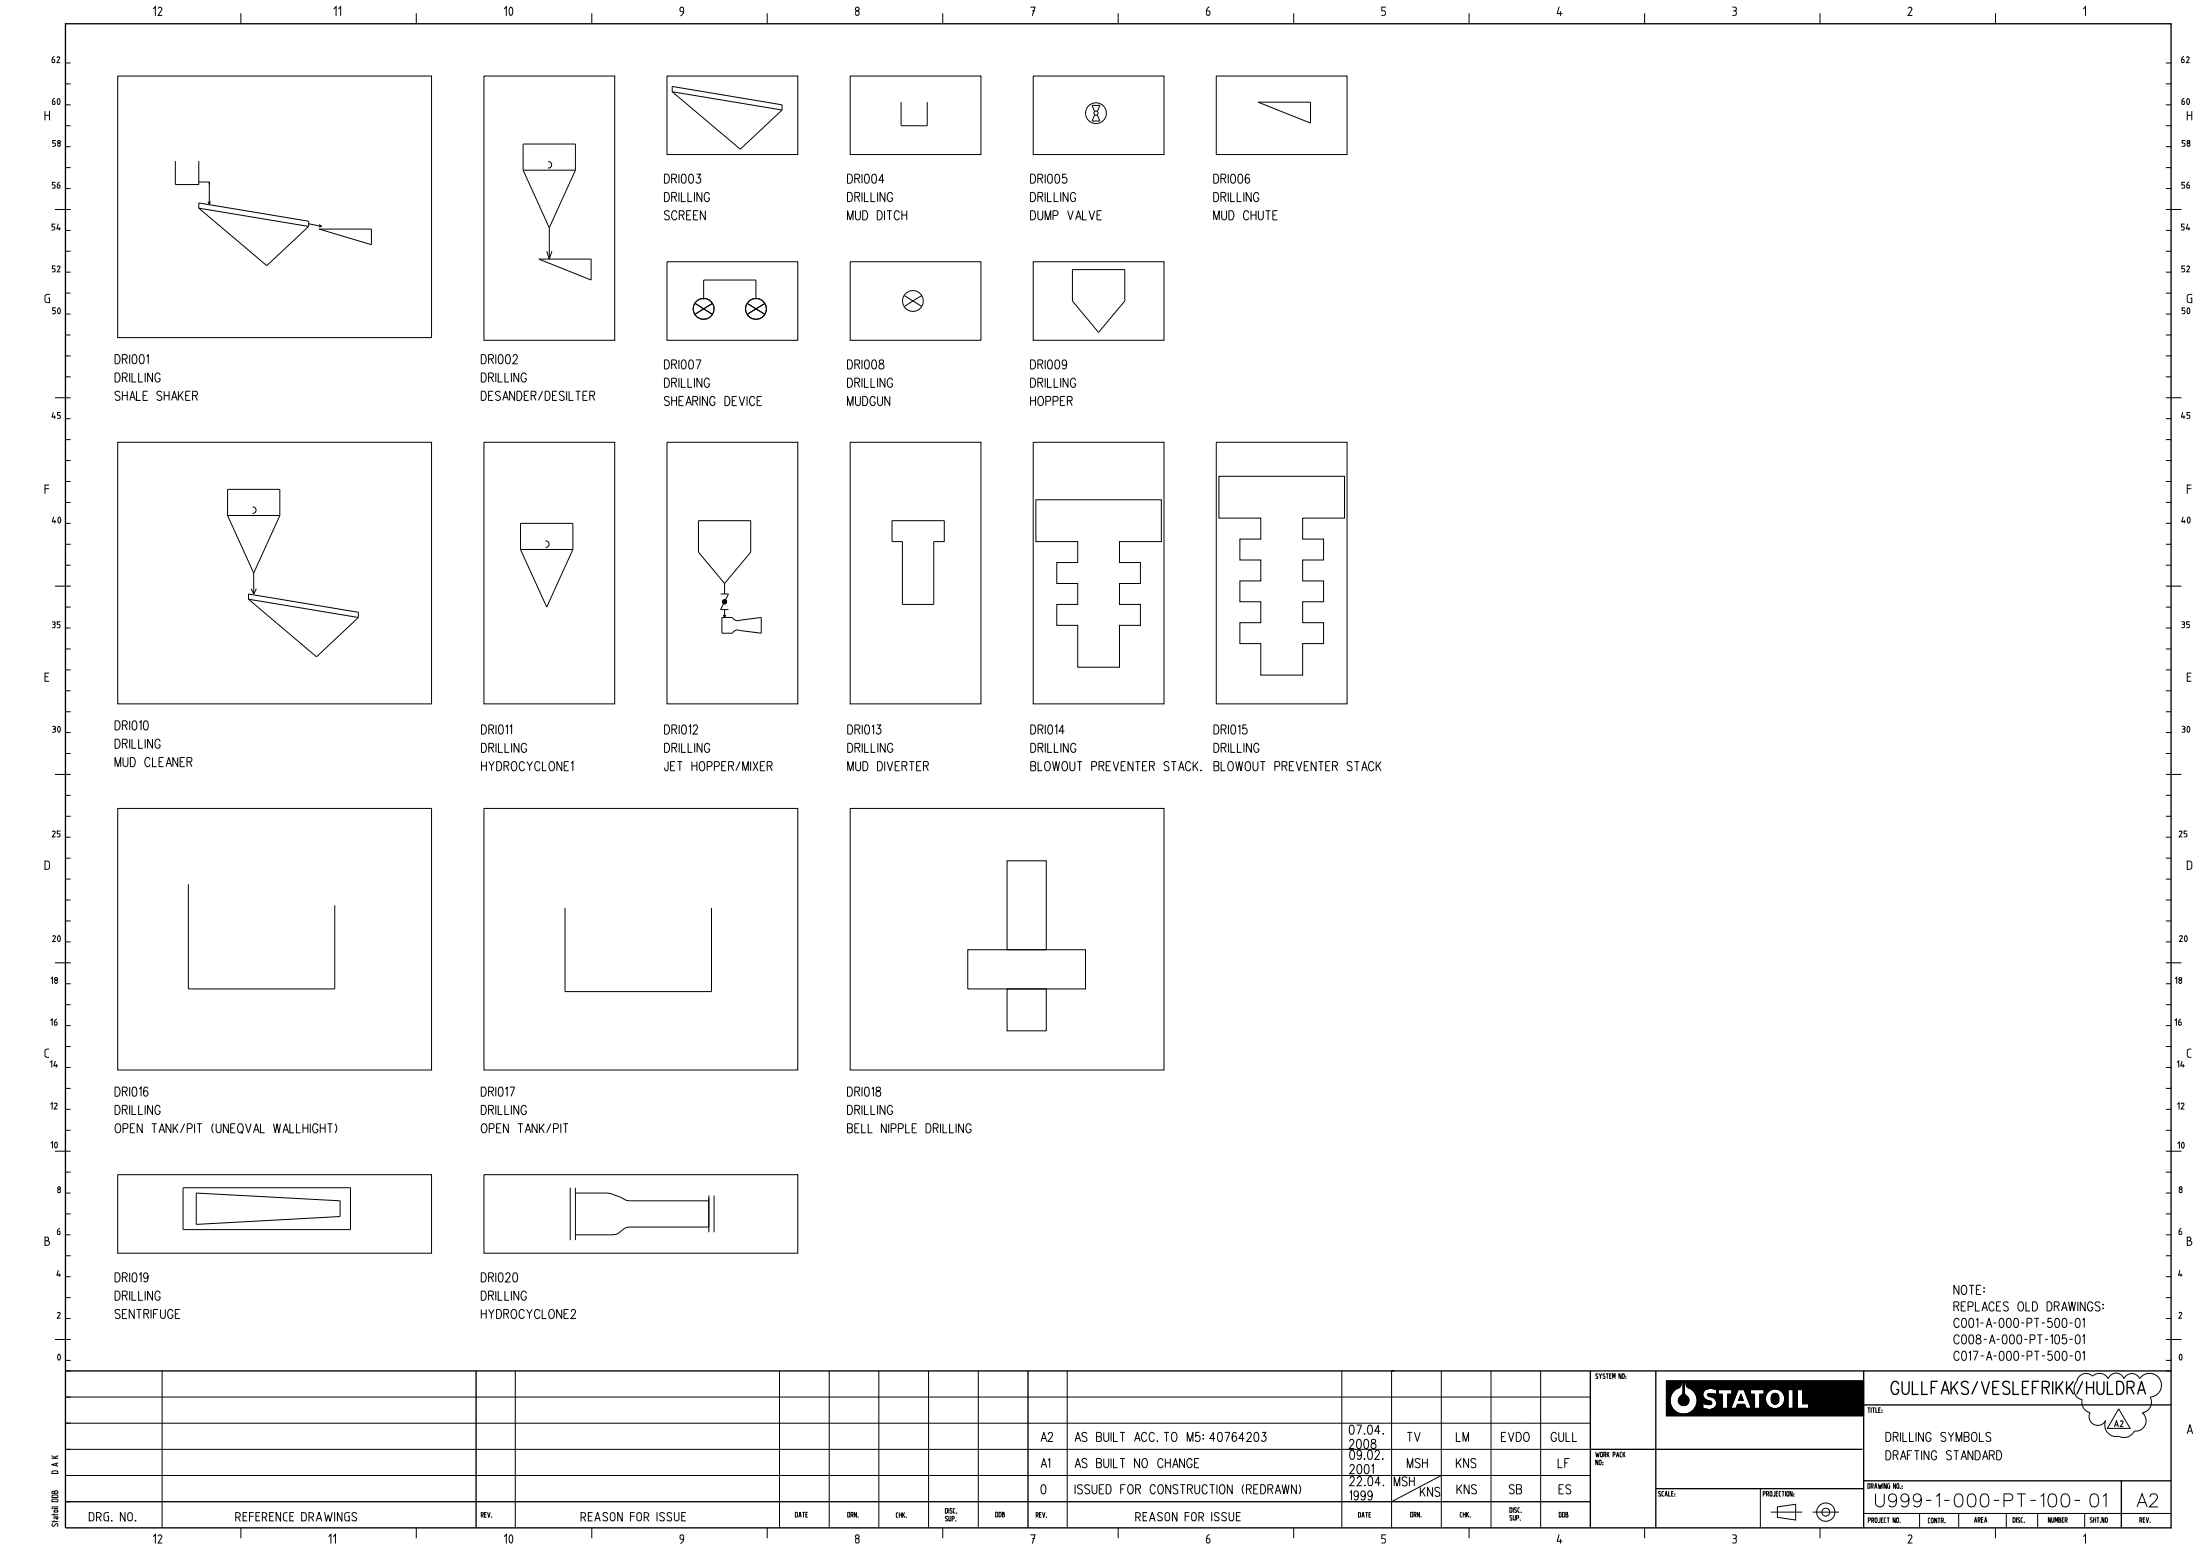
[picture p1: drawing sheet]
<svg xmlns="http://www.w3.org/2000/svg" width="841mm" height="594mm" viewBox="0 0 841 594" stroke-linecap="round" stroke-linejoin="round" font-family="sans-serif">
<g fill="none" stroke="#000" stroke-width=".38">
<path d="M58.5 3.5l.9-.9v3.5M60.5 3.3l.2-.4 .6-.2 .4 .3 .1 .6-1.3 2.3h1.5M92.1 5.1v4M127.6 3.5l.9-.9v3.5M129.4 3.5l.8-.9v3.5M159.1 5.1v4M192.7 3.5l.8-.9v3.5M194.9 2.9a.69 .69 0 0 1 .9 .1 .69 .69 0 0 1 .2 .8v.2a1.23 1.23 0 0 1-.9 1.8l-.5-1.2zM226.2 5.1v4M261.3 4.5l-1.2-.3-.2-.8 .4-.6 .9 .3 .1 1.4-.5 1.1-.7 .5M293.3 5.1v4M327.3 4.3l.7-.1 .4 .4v.8l-.5 .5-.5-.1-.4-.4z"/>
<path d="M360.4 5.1v4M393.9 2.7h1.7l-1 3.4M394.6 4.1h1M427.4 5.1v4M462.4 2.6l-.7 .4-.5 1.1v1.4l.4 .4 .6-.1 .4-.5-.1-.7-.6-.5h-.7M494.5 5.1v4M529.8 2.7h-1.6v1.4l1.1 .1 .3 .5v.7l-.4 .5h-1.1M561.6 5.1v4M596 2.6l-.7 2.6h1.9M596.5 4.3v1.8M628.7 5.1v4M662.2 2.7h1l.5 .4v.7l-.6 .3"/>
<path d="M662.6 4.1h.5M663.1 4.1l.6 .3 .1 1-.5 .5h-1.1M695.7 5.1v4M729.5 3.3l.7-.6 .5 .3 .1 .6-1.4 2.3h1.7M762.8 5.1v4M796.4 3.5l.8-.9v3.5M25 32.1h2M25 24.1h2M45 29.1h120v100h-120zM185 29.1h50v101h-50zM255 29.1h50v30h-50zM257 35.1l26 21.9 16-14.9"/>
<path d="M257 35.1l42 7M257 35.1v-2.1l42 7.1v2M325 29.1h50v30h-50zM344.5 39.1v9h10v-9M395 29.1h50v30h-50zM464.9 29.1h50v30h-50zM480.9 39.1h20.1v8zM828 32.1h1.9M828 24.1h1.9M17.2 42.5v3.5M17.2 44.1h1.7M18.9 42.5v3.5"/>
<path d="M25 56.1h2M25 48.1h2M25 40.1h2M418.5 44l-1.1 2.2h3.1l-1-2.2M419.5 42.6l1-2.3h-3.1l1.1 2.4M828 56.1h1.9M828 48.1h1.9M828 40.1h1.9M836.1 44.1h1.8M836.1 42.5v3.5M837.9 42.5v3.5M25 72.1h2"/>
<path d="M25 64.1h2M67 61.6v8.9h9v-8.9M76 69.6h4v8.4M76 79.6v-2l42 7v2M76 79.6l26 21.9 16-14.9M76 79.6l42 7M79.5 77.1l.5 .9M80 69.6v.9M80.5 77.1l-.5 .9M200 65v-9.9h20v9.9M200 65l10 22.1M200 65h20"/>
<path d="M209.5 61.7a1.27 1.27 0 0 1 1.4 1.3 1.27 1.27 0 0 1-1.4 1.3M220 65l-10 22.1M828 72.1h1.9M828 64.1h1.9M21 80.1h6M25 96h2M25 88.1h2M118 85.5l5 1.1M122 87.6h20v5.9zM122 85.8l1 .8M123 86.6l-1.1 .2M206 99h20v8z"/>
<path d="M209 96l1 3M210 87.1v11.9M211 96l-1 3M828 80.1h5.9M828 96h1.9M828 88.1h1.9M19.1 112.5h-1.2l-.7 .6v1.9l.5 .6 1.2 .1v-1.8h-.5M25 112h2M25 104h2M255 100.1h50v30h-50zM265.7 116l6.7 4.2M269 114.5v-7.5h20v7.5"/>
<path d="M272.4 116l-6.7 4.2M285.7 116l6.7 4.2M292.4 116l-6.7 4.2M325 100.1h50v30h-50zM345.7 113l6.7 4.2M352.4 113l-6.7 4.2M395 100.1h50v30h-50zM410 103.1h20v11.9l-10.1 12.1-9.9-12.1zM828 112h1.9M828 104h1.9M838 112.5h-1.2l-.6 .6-.1 1.9 .5 .6 1.3 .1v-1.8h-.5M25 136h2"/>
<path d="M25 128h2M25 120h2M828 136h1.9M828 128h1.9M828 120h1.9M21 152h6M25 144h2M828 152h5.9M828 144h1.9M25 176h2M25 168h2M25 160h2"/>
<path d="M45 169.1h120v99.9h-120zM185 169.1h50v99.9h-50zM255 169.1h50v99.9h-50zM325 169.1h50v99.9h-50zM395 169.1h50v99.9h-50zM464.9 169.1h50v99.9h-50zM828 176h1.9M828 168h1.9M828 160h1.9M17.2 186.8h1.6M18.8 185.4h-1.6v3.3M25 192h2"/>
<path d="M25 184h2M87 197v-10h20v10M87 197l10 22.1M87 197h20M96.5 193.7a1.28 1.28 0 0 1 1.4 1.3 1.28 1.28 0 0 1-1.4 1.3M107 197l-10 22.1M267 199h20v12.1l-10 11.9-10-11.9zM341 199h20v8h-4v24h-12v-24h-4zM396 191h47.9v16h-16v8h8v8h-8v8h8v8h-8v16h-15.9v-16h-8v-8h8v-8h-8v-8h8v-8h-16zM466 182.1h48v16h-16v8h8v8h-8v8h8v7.9h-8v8h8v8h-8v12h-16v-12h-8v-8h8v-8h-8v-7.9h8v-8h-8v-8h8v-8h-16zM828 192h1.9M828 184h1.9"/>
<path d="M836.1 186.8h1.6M837.7 185.4h-1.6v3.3M25 216h2M25 208h2M25 200h2M97 219.1v8M199 210v-10h20v10M199 210l10 22.1 10-22.1M199 210h20M208.5 206.7a1.27 1.27 0 0 1 1.4 1.3 1.27 1.27 0 0 1-1.4 1.3M828 216h1.9M828 208h1.9"/>
<path d="M828 200h1.9M21 224h6M25 232.1h2M95 229l26 22.1 16-15.1M95 229l42 7M95 229v-1.9l42 6.9v2M96 225l1 2.1M98 225l-1 2.1M275.5 227.1h3l-3 5.9h3M276 236h4a2.2 2.2 0 0 0 3 1l8-1v6l-8-1a2.2 2.2 0 0 0-3 1h-4zM276.5 235.1l.5 .9M276.9 230h.2z"/>
<path d="M277 223v4.1M277 233v3M277.5 235.1l-.5 .9M828 224h5.9M828 232.1h1.9M17.2 258.7h1.2M18.8 257.3h-1.6v3.1h1.6M25 256.1h2M25 248.1h2M25 240.1h2M828 256.1h1.9M828 248.1h1.9"/>
<path d="M828 240.1h1.9M836.1 258.7h1.3M837.7 257.3h-1.6v3.1h1.6M25 272.1h2M25 264.1h2M828 272.1h1.9M828 264.1h1.9M21 296h6M25 288h2M25 280h2M828 296h5.9M828 288h1.9"/>
<path d="M828 280h1.9M25 312h2M25 304h2M45 309h120v100h-120zM185 309h120v100h-120zM325 309h120v100h-120zM828 312h1.9M828 304h1.9M17.2 329.1l1.2 .1 .5 .6v1.8l-.6 .7h-1.1zM25 336h2M25 328h2M25 320h2"/>
<path d="M72 338v40h56v-32M385 329h15v34h-15zM828 336h1.9M828 328h1.9M828 320h1.9M836.1 329.1l1.3 .1 .5 .6v1.8l-.6 .7h-1.2zM25 352h2M25 344h2M216 347v32h56v-32M828 352h1.9M828 344h1.9M21 368h6"/>
<path d="M25 376h2M25 360h2M370 363h45v15h-45zM385 378h15v16h-15zM828 368h5.9M828 376h1.9M828 360h1.9M25 392h2M25 384h2M828 392h1.9M828 384h1.9M18.8 401h-1l-.6 .7 .1 2 .5 .4 1 .1"/>
<path d="M25 416h2M25 408h2M25 400h2M828 416h1.9M828 408h1.9M828 400h1.9M837.7 401h-1l-.6 .7 .1 2 .5 .4 1 .1M25 432h2M25 424h2M828 432h1.9M828 424h1.9M21 440h6"/>
<path d="M25 456h2M25 448h2M45 449h120v30h-120zM70 454h64v16h-64zM75 456l55 3v6l-55 3zM185 449h120v30h-120zM218 454v20M220 456h11a12.3 12.3 0 0 1 7.2 2.1 3.8 3.8 0 0 0 2.8 .9h30M220 454v20M271 457v14M273 457v14M828 440h5.9"/>
<path d="M828 456h1.9M828 448h1.9M17.2 474.3h.8a.87 .87 0 0 1 .9 .8 .87 .87 0 0 1-.9 .9h-.8v-3.1h.8l.5 .3v.7l-.6 .4M22.9 469.5l-.7 .5-.3 .8M25 480h2M25 472h2M25 464h2M271 469h-30a5 5 0 0 0-4.4 2.3 4.9 4.9 0 0 1-3.6 .7h-13M828 480h1.9M828 472h1.9M828 464h1.9M833.9 469.5l-.7 .6-.2 .7"/>
<path d="M836.1 474.3h.9a.87 .87 0 0 1 .9 .8 .87 .87 0 0 1-.9 .9h-.9v-3.1h1l.4 .5-.1 .6-.6 .3M25 496h2M25 488h2M828 496h1.9M828 488h1.9M21 512h6M25 504h2M828 512h5.9M828 504h1.9M25 534h582.9M25 524h2M25 520h2"/>
<path d="M62 524v60M197 524v60M298 524v60M317 524v60M336 524v60M355 524v60M374 524v60M408 524v60M513 524v60M532 524v60M551 524v60M570 524v60"/>
<path d="M588.9 524v60M637 527.8h75.4v13.5h-75.4zM637.1 527.8v13.5M637.2 527.8v13.5M637.4 527.8v13.5M637.5 527.8v13.5M637.7 527.8v13.5M637.8 527.8v13.5M637.9 527.8v13.5M638 527.8v13.5M638.1 527.8v13.5M638.2 527.8v13.5"/>
<path d="M638.3 527.8v13.5M638.4 527.8v13.5M638.5 527.8v13.5M638.6 527.8v6.8M638.6 536.1v5.2M638.7 527.8v6.3M638.7 536.6v4.7M638.8 527.8v5.9M638.8 536.9v4.4M638.9 527.8v5.6M638.9 537.2v4.1M639 527.8v5.4"/>
<path d="M639 537.4v3.9M639.1 527.8v5.2M639.1 537.6v3.7M639.2 527.8v5M639.2 537.8v3.5M639.3 527.8v4.9M639.3 538v3.3M639.4 538.1v3.2M639.5 527.8l-.1 4.7M639.6 527.8v4.4M639.6 538.4v2.9M639.7 527.8v4.3"/>
<path d="M639.7 538.5v2.8M639.8 527.8v4.2M639.8 538.6v2.7M639.9 527.8v4.1M639.9 538.8v2.5M640 527.8v4M640 538.9v2.4M640.1 527.8v3.9M640.1 539v2.3M640.2 527.8v3.8M640.2 539.1v2.2M640.3 527.8v3.7"/>
<path d="M640.3 539.1v2.2M640.4 527.8v3.6M640.4 539.2v2.1M640.5 527.8v3.5M640.5 539.3v2M640.6 527.8v3.5M640.6 539.4v1.9M640.7 527.8v3.4M640.7 539.4v1.9M640.8 527.8v3.3M640.8 539.5v1.8M640.9 527.8v3.3"/>
<path d="M640.9 539.6v1.7M641 527.8v3.2M641 539.6v1.7M641.1 527.8v3.1M641.1 539.7v1.6M641.2 527.8v3.1M641.2 539.8v1.5M641.3 527.8v3M641.3 539.8v1.5M641.4 527.8v3M641.4 539.9v1.4M641.5 527.8v2.9a2.04 2.04 0 0 0 1.2-2.3h.6"/>
<path d="M641.5 539.9v1.4M641.6 539.9v1.4M641.7 527.8l-.1 2.9M641.7 534.6v1.4M641.8 527.8v2.7M641.8 534.3v2M641.9 527.8v2.7M641.9 534.1v2.3M642 527.8v2.6M642 534v2.6M642.1 527.8v2.5M642.1 533.9v2.8"/>
<path d="M642.2 527.8v2.4M642.2 533.8v3M642.3 527.8v2.3M642.3 533.7v3.2M642.4 527.8v2.2M642.4 533.6v3.4M642.5 527.8v2M642.5 533.5v3.5M642.6 527.8v1.8M642.6 533.5v3.6M642.7 527.8v1.1M642.7 533.4v3.7"/>
<path d="M642.8 527.8v.6M642.8 533.3v3.9M642.9 527.8v.6M642.9 533.3v3.9M643 527.8v.6M643 533.1v4.2M643.1 527.8v.6M643.1 533v4.3M643.2 527.8v.6M643.2 532.8v4.5M643.3 527.8v.6M643.3 532.4v4.9"/>
<path d="M643.3 532.1l-.3 1-1 .9M643.4 527.8v9.6M643.5 527.8v9.6M643.7 527.8v9.6M643.8 527.8v9.6M643.9 532.1l.3 1 1 .9a2.06 2.06 0 0 1-.2 2.8 2.06 2.06 0 0 1-2.8 0 2.06 2.06 0 0 1-.2-2.8M643.9 528.4h.6a2.04 2.04 0 0 0 1.2 2.3M644 527.8v.6M644 532.7v4.6M644.1 527.8v.6M644.1 533v4.3M644.2 527.8v.6"/>
<path d="M644.2 533.1v4.2M644.3 527.8v.6M644.3 533.2v4M644.4 527.8v.6M644.4 533.3v3.9M644.5 527.8v1.1M644.5 533.4v3.7M644.6 527.8v1.8M644.6 533.5v3.6M644.7 527.8v2M644.7 533.5v3.6M644.8 527.8v2.2"/>
<path d="M644.8 533.6v3.4M644.9 527.8v2.3M644.9 533.7v3.2M645 527.8v2.4M645 533.8v3.1M645.1 527.8v2.5M645.1 533.9v2.8M645.2 527.8v2.6M645.2 534v2.6M645.3 527.8v2.7M645.3 534.1v2.4M645.4 527.8v2.7"/>
<path d="M645.4 534.2v2.1M645.5 527.8v2.8M645.5 534.4v1.8M645.5 540v1.3M645.6 527.8v2.9M645.6 534.7v1.2M645.6 539.9v1.4M645.7 527.8l.1 3M645.8 539.9v1.4M645.9 527.8v3M645.9 539.8v1.5M646 527.8v3.1"/>
<path d="M646 539.7v1.6M646.1 527.8v3.1M646.1 539.7v1.6M646.2 527.8v3.2M646.2 539.6v1.7M646.3 527.8v3.3M646.3 539.6v1.7M646.4 527.8v3.3M646.4 539.5v1.8M646.5 527.8v3.4M646.5 539.4v1.9M646.6 527.8v3.5"/>
<path d="M646.6 539.3v2M646.7 527.8v3.5M646.7 539.3v2M646.8 527.8v3.6M646.8 539.2v2.1M646.9 527.8v3.7M646.9 539.1v2.2M647 527.8v3.8M647 539.1v2.2M647.1 527.8v3.9M647.1 538.9v2.4M647.2 527.8v4"/>
<path d="M647.2 538.8v2.5M647.3 527.8v4.1M647.3 538.8v2.5M647.4 527.8v4.2M647.4 538.6v2.7M647.5 527.8v4.3M647.5 538.5v2.8M647.6 527.8v4.4M647.6 538.4v2.9M647.7 527.8v4.6M647.7 538.2v3.1M647.8 527.8v4.7"/>
<path d="M647.8 538.1v3.2M647.9 527.8l.1 5M648 537.8v3.5M648.1 527.8v5.2M648.1 537.6v3.7M648.2 527.8v5.5M648.2 537.4v3.9M648.3 527.8v5.7M648.3 537.1v4.2M648.4 527.8v6M648.4 536.9v4.4M648.5 527.8v6.3"/>
<path d="M648.5 536.5v4.8M648.6 527.8v6.8M648.6 536v5.3M648.7 527.8v13.5M648.8 527.8v13.5M648.9 527.8v13.5M649 527.8v13.5M649.1 527.8v13.5M649.2 527.8v13.5M649.3 527.8v13.5M649.4 527.8v13.5M649.5 527.8v13.5"/>
<path d="M649.6 527.8v13.5M649.7 527.8v13.5M649.8 527.8v13.5M650 527.8v13.5M650.1 527.8v13.5M650.3 527.8v13.5M650.4 527.8v13.5M650.5 527.8v13.5M650.7 527.8v13.5M650.8 527.8v13.5M650.9 527.8v13.5M651 536.5l1.9 .4"/>
<path d="M651 538.1l.1 3.2M651 527.8v4.8M651 533.5v3M651 538.1v3.2M651.1 527.8v4.4M651.1 533.8v2.7M651.2 527.8v4.2M651.2 534v2.6M651.2 538.2v3.1M651.3 527.8v4.1M651.3 534.2v2.4M651.3 538.2v3.1"/>
<path d="M651.4 527.8v3.9M651.4 534.3v2.3M651.4 538.2v3.1M651.5 527.8v3.8M651.5 534.4v2.2M651.5 538.2v3.1M651.6 527.8v3.7M651.6 534.5v2.2M651.6 538.3v3M651.7 527.8v3.6M651.7 534.6v2.1M651.7 538.3v3"/>
<path d="M651.8 527.8v3.5M651.8 534.7v2M651.8 538.3v3M651.9 527.8v3.5M651.9 534.8v2M651.9 538.4v2.9M652 534.9l.1 1.9M652 538.4v2.9M652.1 527.8l-.1 3.4M652.2 527.8v3.3M652.2 535v1.8M652.2 538.4v2.9"/>
<path d="M652.3 527.8v3.3M652.3 535v1.9M652.3 538.5v2.8M652.4 535.1v1.8M652.4 538.5v2.8M652.5 527.8l-.1 3.3M652.6 527.8v3.2M652.6 535.2v1.7M652.6 538.5v2.8M652.7 527.8v3.2M652.7 532.8v.7M652.7 535.2v1.7"/>
<path d="M652.7 538.5v2.8M652.8 527.8v3.2M652.8 532.7v.9M652.8 535.2v1.7M652.8 538.5v2.8M652.9 527.8v3.2M652.9 532.7v1M652.9 535.3v1.6M652.9 538.5v2.8M653 527.8v3.1M653 532.6v1.1M653 535.3v1.6"/>
<path d="M653 538.5v2.8M653.1 527.8v3.1M653.1 532.6v1.2M653.1 535.3v1.6M653.1 538.6v2.7M653.2 527.8v3.1a2.22 2.22 0 0 0-2.3 2.2 2.22 2.22 0 0 0 2.2 2.3l.9 .1 .4 .6-.3 .8h-1.2M653.2 532.6v1.2a2.79 2.79 0 0 1 3 3.1 2.46 2.46 0 0 1-2.1 1.7v2.7M653.2 535.4v1.5M653.2 538.6v2.7M653.3 527.8v3.1M653.3 532.6v1.2M653.3 535.4v1.5"/>
<path d="M653.3 538.6v2.7M653.4 527.8v3.1M653.4 532.6v1.2M653.4 535.4v1.5M653.4 538.6v2.7M653.5 527.8v3.1M653.5 532.6v1.2M653.5 535.4v1.5M653.5 538.6v2.7M653.6 527.8v3.1M653.6 532.6v1.3M653.6 535.5v1.4"/>
<path d="M653.6 538.6v2.7M653.7 527.8v3.1M653.7 532.6v1.3M653.7 535.5v1.4M653.7 538.6v2.7M653.8 527.8v3.1M653.8 532.6v1.3M653.8 535.5v1.4M653.8 538.6v2.7M653.9 527.8v3.1M653.9 532.6v1.4M653.9 535.5v1.4"/>
<path d="M653.9 538.6v2.7M654 527.8v3.1M654 532.6v1.4M654 535.6v1.3M654 538.6v2.7M654.1 527.8v3.1M654.1 532.6v1.4M654.1 535.6v1.3M654.2 527.8v3.1M654.2 532.6l.1 1.5M654.2 535.7v1.1M654.2 538.5v2.8"/>
<path d="M654.4 527.8v3.1M654.4 532.6v1.5M654.4 538.5v2.8M654.5 527.8v3.2M654.5 532.6v1.5M654.5 538.5v2.8M654.6 527.8v3.2M654.6 532.6v1.6M654.7 538.4v2.9M654.8 527.8v3.2M654.8 532.6v1.6M654.8 538.4v2.9"/>
<path d="M654.9 527.8v3.2M654.9 532.7v1.6M654.9 538.4v2.9M655 527.8v3.2M655 532.7v1.6M655 538.3v3M655.1 527.8v3.2M655.1 532.7v1.7M655.1 538.2v3.1M655.2 527.8v3.3M655.2 532.7v1.7M655.2 538.2v3.1"/>
<path d="M655.3 527.8v3.3M655.3 532.7v1.8M655.3 538.1v3.2M655.4 527.8v3.3M655.4 532.7v1.9M655.4 538v3.3M655.5 527.8v3.3M655.5 532.7v2M655.5 538v3.3M655.6 527.8v3.3M655.6 532.7v2.1M655.6 537.8v3.5"/>
<path d="M655.7 527.8v3.3M655.7 532.8v2.1M655.7 537.7v3.6M655.8 527.8v3.4M655.8 532.8v2.3M655.8 537.6v3.7M655.9 527.8v3.4M655.9 532.8v2.4M655.9 537.4v3.9M656 527.8v3.4M656 532.8v2.7M656 537.3v4"/>
<path d="M656.1 527.8l.1 3.5M656.1 532.8v2.9M656.1 537v4.3M656.2 527.8v8.4M656.2 536.6v4.7M656.3 527.8v13.5M656.4 527.8v13.5M656.5 527.8v13.5M656.6 527.8v13.5M656.7 527.8v13.5M656.8 531.2h5.3v1.7h-1.7v5.4h-1.9v-5.4h-1.7zM656.9 527.8l-.1 13.5"/>
<path d="M657 527.8v3.4M657 532.9v8.4M657.1 527.8v3.4M657.1 532.9v8.4M657.2 527.8v3.4M657.2 532.9v8.4M657.3 527.8v3.4M657.3 532.9v8.4M657.4 527.8v3.4M657.4 532.9v8.4M657.5 527.8v3.4M657.5 532.9v8.4"/>
<path d="M657.6 527.8v3.4M657.6 532.9v8.4M657.7 527.8v3.4M657.7 532.9v8.4M657.8 527.8v3.4M657.8 532.9v8.4M657.9 527.8v3.4M657.9 532.9v8.4M658 527.8v3.4M658 532.9v8.4M658.1 527.8v3.4M658.1 532.9v8.4"/>
<path d="M658.2 527.8v3.4M658.2 532.9v8.4M658.3 527.8v3.4M658.3 532.9v8.4M658.4 527.8v3.4M658.4 532.9v8.4M658.5 527.8v3.4M658.5 538.3v3M658.6 527.8v3.4M658.6 538.3v3M658.7 527.8v3.4M658.7 538.3v3"/>
<path d="M658.9 527.8v3.4M658.9 538.3v3M659 527.8v3.4M659 538.3v3M659.1 527.8v3.4M659.1 538.3v3M659.2 527.8v3.4M659.2 538.3v3M659.3 527.8v3.4M659.3 538.3v3M659.4 527.8v3.4M659.4 538.3v3"/>
<path d="M659.5 527.8v3.4M659.5 538.3v3M659.6 527.8v3.4M659.6 538.3v3M659.7 527.8v3.4M659.7 538.3v3M659.8 527.8v3.4M659.8 538.3v3M659.9 527.8v3.4M659.9 538.3v3M660 527.8v3.4M660 538.3v3"/>
<path d="M660.1 527.8v3.4M660.1 538.3v3M660.2 527.8v3.4M660.2 538.3v3M660.3 527.8v3.4M660.3 538.3v3M660.4 527.8v3.4M660.4 538.3v3M660.5 527.8v3.4M660.5 532.9v8.4M660.6 527.8v3.4M660.6 532.9v8.4"/>
<path d="M660.7 527.8v3.4M660.7 532.9v8.4M660.8 527.8v3.4M660.8 532.9v8.4M660.9 527.8v3.4M660.9 532.9v8.4M661.1 527.8v3.4M661.1 532.9v8.4M661.2 527.8v3.4M661.2 532.9v8.4M661.3 527.8v3.4M661.3 532.9v8.4"/>
<path d="M661.4 527.8v3.4M661.4 532.9v8.4M661.5 527.8v3.4M661.5 532.9v8.4M661.6 527.8v3.4M661.6 532.9v8.4M661.7 527.8v3.4M661.7 532.9v8.4M661.8 527.8v3.4M661.8 532.9v5.1M661.8 538.3v3M661.9 527.8v3.4"/>
<path d="M661.9 532.9v4.8M661.9 538.3v3M662 527.8v3.4M662 532.9v4.5M662 538.3v3M662.1 527.8v9.4M662.1 538.3v3M662.2 527.8v9.1M662.2 538.3v3M662.3 527.8v8.9M662.3 538.3v3M662.4 527.8v8.6"/>
<path d="M662.4 538.3v3M662.5 527.8v8.4M662.5 538.3v3M662.6 527.8v8.1M662.6 538.3v3M662.7 527.8v7.9M662.7 538.3v3M662.8 527.8v7.6M662.8 538.3v3M662.9 527.8v7.4M662.9 538.3v3M663 527.8v7.1"/>
<path d="M663 538.3v3M663.1 538.3v3M663.2 527.8l-.1 6.8M663.3 527.8v6.3M663.3 538.3v3M663.4 527.8v6.1M663.4 538.3v3M663.5 527.8v5.8M663.5 538.3v3M663.6 527.8v5.6M663.6 538.3v3M663.7 527.8v5.3"/>
<path d="M663.7 538.1v3.2M663.8 527.8v5.1M663.8 537.8v3.5M663.9 527.8v4.8M663.9 537.6v3.7M664 527.8v4.6M664 537.3v4M664.1 527.8v4.3M664.1 537.1v4.2M664.2 527.8v4.1M664.2 536.9v4.4M664.3 527.8v3.8"/>
<path d="M664.3 536.8v4.5M664.4 527.8v3.5M664.4 536.8v4.5M664.5 531.2h2.2l2.8 7.1h-2l-.6-1.5h-2.7l-.6 1.5h-1.9zM664.5 527.8v3.4M664.5 536.8v4.5M664.6 527.8v3.4M664.6 536.8v4.5M664.7 527.8v3.4M664.7 535v.3M664.7 536.8v4.5M664.8 527.8v3.4"/>
<path d="M664.8 534.7v.6M664.8 536.8v4.5M664.9 527.8v3.4M664.9 534.5v.8M664.9 536.8v4.5M665 527.8v3.4M665 536.8v4.5M665.1 533.9v1.4M665.2 527.8v3.4M665.2 533.7v1.6M665.2 536.8v4.5M665.3 527.8v3.4"/>
<path d="M665.3 533.4v1.9M665.3 536.8v4.5M665.4 527.8v3.4M665.4 536.8v4.5M665.5 532.9l.9 2.4h-1.8zM665.5 532.9v2.4M665.6 527.8v3.4M665.6 533.1v2.2M665.6 536.8v4.5M665.7 527.8v3.4M665.7 533.4v1.9M665.7 536.8v4.5"/>
<path d="M665.8 527.8v3.4M665.8 533.7v1.6M665.8 536.8v4.5M665.9 527.8v3.4M665.9 533.9v1.4M665.9 536.8v4.5M666 527.8v3.4M666 534.2v1.1M666 536.8v4.5M666.1 527.8v3.4M666.1 534.5v.8M666.1 536.8v4.5"/>
<path d="M666.2 527.8v3.4M666.2 534.7v.6M666.2 536.8v4.5M666.3 527.8v3.4M666.3 535v.3M666.3 536.8v4.5M666.4 527.8v3.4M666.4 536.8v4.5M666.5 527.8v3.4M666.5 536.8v4.5M666.6 527.8v3.4M666.6 536.8v4.5"/>
<path d="M666.7 527.8v3.4M666.7 536.8v4.5M666.8 527.8v3.7M666.8 536.8v4.5M666.9 527.8v3.9M666.9 536.8v4.5M667 527.8v4.2M667 536.9v4.4M667.1 527.8v4.4M667.1 537.2v4.1M667.2 527.8l.1 4.9M667.2 537.4v3.9"/>
<path d="M667.4 527.8v5.2M667.4 538v3.3M667.5 527.8v5.5M667.5 538.2v3.1M667.6 527.8l.1 6M667.6 538.3v3M667.8 527.8v6.2M667.8 538.3v3M667.9 527.8v6.5M667.9 538.3v3M668 527.8v6.7M668 538.3v3"/>
<path d="M668.1 527.8v7M668.1 538.3v3M668.2 527.8v7.2M668.2 538.3v3M668.3 527.8v7.5M668.3 538.3v3M668.4 527.8v7.7M668.4 538.3v3M668.5 527.8v8M668.5 538.3v3M668.6 527.8v8.2M668.6 538.3v3"/>
<path d="M668.7 527.8v8.5M668.7 538.3v3M668.8 527.8v8.8M668.8 538.3v3M668.9 527.8v9M668.9 538.3v3M669 527.8v9.3M669 538.3v3M669.1 531.2h5.2v1.7h-1.6v5.4h-2v-5.4h-1.6zM669.1 527.8v9.5M669.1 538.3v3M669.2 527.8v3.4"/>
<path d="M669.2 532.9v4.7M669.2 538.3v3M669.3 527.8v3.4M669.3 532.9v4.9M669.3 538.3v3M669.4 527.8v3.4M669.4 532.9l.1 8.4M669.6 527.8v3.4M669.6 532.9v8.4M669.7 527.8v3.4M669.7 532.9v8.4M669.8 527.8v3.4"/>
<path d="M669.8 532.9v8.4M670 527.8v3.4M670 532.9v8.4M670.1 527.8v3.4M670.1 532.9v8.4M670.2 527.8v3.4M670.2 532.9v8.4M670.3 527.8v3.4M670.3 532.9v8.4M670.4 527.8v3.4M670.4 532.9v8.4M670.5 527.8v3.4"/>
<path d="M670.5 532.9v8.4M670.6 527.8v3.4M670.6 532.9v8.4M670.7 527.8v3.4M670.7 532.9v8.4M670.8 527.8v3.4M670.8 538.3v3M670.9 527.8v3.4M670.9 538.3v3M671 527.8v3.4M671 538.3v3M671.1 527.8v3.4"/>
<path d="M671.1 538.3v3M671.2 527.8v3.4M671.2 538.3v3M671.3 527.8v3.4M671.3 538.3v3M671.4 527.8v3.4M671.4 538.3v3M671.5 527.8v3.4M671.5 538.3v3M671.6 527.8v3.4M671.6 538.3v3M671.7 527.8v3.4"/>
<path d="M671.7 538.3v3M671.9 527.8v3.4M671.9 538.3v3M672 527.8v3.4M672 538.3v3M672.1 527.8v3.4M672.1 538.3v3M672.2 527.8v3.4M672.2 538.3v3M672.3 527.8v3.4M672.3 538.3v3M672.4 527.8v3.4"/>
<path d="M672.4 538.3v3M672.5 527.8v3.4M672.5 538.3v3M672.6 527.8v3.4M672.6 538.3v3M672.7 527.8v3.4M672.7 538.3v3M672.8 527.8v3.4M672.8 532.9v8.4M672.9 527.8v3.4M672.9 532.9v8.4M673 527.8v3.4"/>
<path d="M673 532.9v8.4M673.1 527.8v3.4M673.1 532.9v8.4M673.2 527.8v3.4M673.2 532.9v8.4M673.3 527.8v3.4M673.3 532.9v8.4M673.4 527.8v3.4M673.4 532.9v8.4M673.5 527.8v3.4M673.5 532.9v8.4M673.6 527.8v3.4"/>
<path d="M673.6 532.9v8.4M673.7 527.8v3.4M673.7 532.9v8.4M673.8 527.8v3.4M673.8 532.9v8.4M673.9 527.8v3.4M673.9 532.9v8.4M674.1 527.8v3.4M674.1 532.9v8.4M674.2 527.8v3.4M674.2 532.9v8.4M674.3 527.8v3.4"/>
<path d="M674.3 532.9v8.4M674.4 527.8v13.5M674.5 527.8v13.5M674.6 527.8v13.5M674.7 527.8v13.5M674.8 527.8v13.5M674.9 527.8v13.5M675 527.8v6.3M675 535.2v6.1M675.1 527.8v5.9M675.1 535.7v5.6M675.2 527.8v5.6"/>
<path d="M675.2 536v5.3M675.3 527.8v5.3M675.3 536.2v5.1M675.4 527.8v5.2M675.4 536.4v4.9M675.5 527.8v5M675.5 536.6v4.7M675.6 527.8v4.8M675.6 536.7v4.6M675.7 527.8v4.7M675.7 536.9v4.4M675.8 527.8v4.6"/>
<path d="M675.8 537v4.3M675.9 527.8v4.4M675.9 537.1v4.2M676 527.8v4.4M676 537.2v4.1M676.1 537.3v4M676.2 527.8l-.1 4.3M676.3 527.8v4.1M676.3 537.5v3.8M676.4 527.8v4M676.4 537.5v3.8M676.5 527.8v3.9"/>
<path d="M676.5 537.6v3.7M676.6 527.8v3.8M676.6 537.7v3.6M676.7 527.8v3.8M676.7 537.7v3.6M676.8 527.8v3.7M676.8 537.8v3.5M676.9 527.8v3.7M676.9 537.9v3.4M677 527.8v3.6M677 537.9v3.4M677 533.9v1.5"/>
<path d="M677.1 527.8v3.6M677.1 538v3.3M677.2 533.4v2.5M677.2 527.8v3.5M677.2 538v3.3M677.3 527.8v3.5M677.3 538v3.3M677.3 533v3.3M677.4 527.8v3.5M677.4 538.1v3.2M677.5 532.9v3.5M677.5 527.8v3.4"/>
<path d="M677.5 538.1v3.2M677.5 532.8v3.7M677.6 527.8v3.4M677.6 538.1v3.2M677.6 532.7v3.9M677.7 527.8v3.4M677.7 538.2v3.1M677.8 532.7v4M677.8 527.8v3.3M677.8 538.2v3.1M677.8 532.6v4.1M677.9 527.8v3.3"/>
<path d="M677.9 538.2v3.1M677.9 532.6v4.2M678 538.2v3.1M678.1 532.5v4.3M678.1 527.8l-.1 3.3M678.1 532.5v4.4M678.2 527.8v3.3M678.2 538.2v3.1M678.3 532.4v4.5M678.3 527.8v3.3M678.3 538.2v3.1M678.4 527.8v3.3"/>
<path d="M678.4 538.2v3.1M678.4 532.4v4.5M678.6 532.4v4.5M678.6 527.8v3.3M678.6 538.2v3.1M678.7 527.8v3.3M678.7 538.2v3.1M678.7 532.4v4.5M678.8 527.8v3.3M678.8 538.2v3.1M678.9 532.4v4.5M678.9 527.8v3.3"/>
<path d="M678.9 538.2v3.1M678.9 532.5v4.4M679 527.8v3.3M679 538.2v3.1M679 532.5v4.3M679.1 527.8v3.3M679.1 538.2v3.1M679.2 532.5v4.3M679.2 527.8v3.3M679.2 538.2v3.1M679.2 532.6v4.1M679.3 527.8v3.3"/>
<path d="M679.3 538.2v3.1M679.4 532.7v4M679.4 527.8v3.4M679.4 538.2v3.1M679.4 532.7v3.9M679.5 527.8v3.4M679.5 538.1v3.2M679.6 527.8v3.4M679.6 538.1v3.2M679.7 532.9v3.5M679.7 527.8v3.5M679.7 538.1v3.2"/>
<path d="M679.7 533v3.3M679.8 527.8v3.5M679.8 538v3.3M679.8 533.2v2.9M679.9 527.8v3.5M679.9 538v3.3M680 533.4v2.6M680 527.8v3.6M680 538v3.3M680 533.9v1.5M680.1 527.8v3.6M680.1 537.9v3.4"/>
<path d="M680.2 527.8l.1 3.7M680.3 537.8v3.5M680.4 527.8v3.8M680.4 537.7v3.6M680.5 527.8v3.8M680.5 537.7v3.6M680.6 527.8l.1 4M680.7 537.6v3.7M680.8 527.8v4.1M680.8 537.5v3.8M680.9 527.8v4.1M680.9 537.4v3.9"/>
<path d="M681 527.8v4.3M681 537.3v4M681.1 527.8v4.4M681.1 537.2v4.1M681.2 527.8v4.4M681.2 537.1v4.2M681.3 527.8v4.6M681.3 537v4.3M681.4 527.8v4.7M681.4 536.9v4.4M681.5 527.8v4.8M681.5 536.7v4.6"/>
<path d="M681.6 527.8v5M681.6 536.6v4.7M681.7 527.8v5.2M681.7 536.4v4.9M681.8 527.8v5.3M681.8 536.2v5.1M681.9 527.8v5.6M681.9 536v5.3M682 527.8v5.8M682 535.7v5.6M682.1 527.8v6.3M682.1 535.2v6.1"/>
<path d="M682.2 527.8v13.5M682.3 527.8v13.5M682.4 527.8v13.5M682.6 527.8v13.5M682.7 527.8v13.5M682.8 527.8v13.5M683 527.8v13.5M683.1 527.8v13.5M683.2 527.8v13.5M683.3 527.8v13.5M683.4 527.8v13.5M683.5 531.2h2v7.1h-2z"/>
<path d="M683.5 527.8v13.5M683.6 527.8v3.4M683.6 538.3v3M683.7 527.8v3.4M683.7 538.3v3M683.8 527.8v3.4M683.8 538.3v3M683.9 527.8v3.4M683.9 538.3v3M684 527.8v3.4M684 538.3v3M684.1 527.8v3.4"/>
<path d="M684.1 538.3v3M684.2 527.8v3.4M684.2 538.3v3M684.3 527.8v3.4M684.3 538.3v3M684.4 527.8v3.4M684.4 538.3v3M684.5 527.8v3.4M684.5 538.3v3M684.6 527.8v3.4M684.6 538.3v3M684.7 527.8v3.4"/>
<path d="M684.7 538.3v3M684.9 527.8v3.4M684.9 538.3v3M685 527.8v3.4M685 538.3v3M685.2 527.8v3.4M685.2 538.3v3M685.3 527.8v3.4M685.3 538.3v3M685.4 527.8v3.4M685.4 538.3v3M685.5 527.8v13.5"/>
<path d="M685.6 527.8v13.5M685.7 527.8v13.5M685.8 527.8v13.5M685.9 527.8v13.5M686 527.8v13.5M686.1 527.8v13.5M686.2 527.8v13.5M686.3 527.8v13.5M686.4 527.8v13.5M686.5 527.8v13.5M686.6 527.8v13.5M686.7 527.8v13.5"/>
<path d="M686.8 527.8v13.5M686.9 527.8v13.5M687.1 531.2h2v5.4h2.3v1.7h-4.3zM687.1 527.8v13.5M687.2 527.8v3.4M687.2 538.3v3M687.3 527.8v3.4M687.3 538.3v3M687.4 527.8v3.4M687.4 538.3v3M687.5 527.8v3.4M687.5 538.3v3"/>
<path d="M687.6 527.8v3.4M687.6 538.3v3M687.7 527.8v3.4M687.7 538.3v3M687.8 527.8v3.4M687.8 538.3v3M687.9 527.8v3.4M687.9 538.3v3M688 527.8v3.4M688 538.3v3M688.1 527.8v3.4M688.1 538.3v3"/>
<path d="M688.2 527.8v3.4M688.2 538.3v3M688.3 527.8v3.4M688.3 538.3v3M688.4 527.8v3.4M688.4 538.3v3M688.5 527.8v3.4M688.5 538.3v3M688.6 527.8v3.4M688.6 538.3v3M688.7 527.8v3.4M688.7 538.3v3"/>
<path d="M688.8 527.8v3.4M688.8 538.3v3M688.9 527.8v3.4M688.9 538.3v3M689 527.8v3.4M689 538.3v3M689.1 527.8v8.8M689.1 538.3v3M689.3 527.8v8.8M689.3 538.3v3M689.4 527.8v8.8M689.4 538.3v3"/>
<path d="M689.5 527.8v8.8M689.5 538.3v3M689.6 527.8v8.8M689.6 538.3v3M689.7 527.8v8.8M689.7 538.3v3M689.8 527.8v8.8M689.8 538.3v3M689.9 527.8v8.8M689.9 538.3v3M690 527.8v8.8M690 538.3v3"/>
<path d="M690.1 527.8v8.8M690.1 538.3v3M690.2 527.8v8.8M690.2 538.3v3M690.3 527.8v8.8M690.3 538.3v3M690.4 527.8v8.8M690.4 538.3v3M690.5 527.8v8.8M690.5 538.3v3M690.6 527.8v8.8M690.6 538.3v3"/>
<path d="M690.7 527.8v8.8M690.7 538.3v3M690.8 527.8v8.8M690.8 538.3v3M690.9 527.8v8.8M690.9 538.3v3M691 527.8v8.8M691 538.3v3M691.2 527.8v8.8M691.2 538.3v3M691.3 527.8v8.8M691.3 538.3v3"/>
<path d="M691.5 527.8v13.5M691.6 527.8v13.5M691.7 527.8v13.5M691.8 527.8v13.5M691.9 527.8v13.5M692 527.8v13.5M692.1 527.8v13.5M692.2 527.8v13.5M692.3 527.8v13.5M692.4 527.8v13.5M692.5 527.8v13.5M692.6 527.8v13.5"/>
<path d="M692.7 527.8v13.5M692.8 527.8v13.5M692.9 527.8v13.5M693 527.8v13.5M693.1 527.8v13.5M693.2 527.8v13.5M693.4 527.8v13.5M693.5 527.8v13.5M693.6 527.8v13.5M693.7 527.8v13.5M693.8 527.8v13.5M693.9 527.8v13.5"/>
<path d="M694 527.8v13.5M694.1 527.8v13.5M694.2 527.8v13.5M694.3 527.8v13.5M694.4 527.8v13.5M694.5 527.8v13.5M694.6 527.8v13.5M694.7 527.8v13.5M694.8 527.8v13.5M694.9 527.8v13.5M695 527.8v13.5M695.1 527.8v13.5"/>
<path d="M695.2 527.8v13.5M695.3 527.8v13.5M695.4 527.8v13.5M695.6 527.8v13.5M695.7 527.8v13.5M695.8 527.8v13.5M696 527.8v13.5M696.1 527.8v13.5M696.2 527.8v13.5M696.3 527.8v13.5M696.4 527.8v13.5M696.5 527.8v13.5"/>
<path d="M696.6 527.8v13.5M696.7 527.8v13.5M696.8 527.8v13.5M696.9 527.8v13.5M697 527.8v13.5M697.1 527.8v13.5M697.2 527.8v13.5M697.3 527.8v13.5M697.5 527.8v13.5M697.6 527.8v13.5M697.7 527.8v13.5M697.9 527.8v13.5"/>
<path d="M698 527.8v13.5M698.2 527.8v13.5M698.3 527.8v13.5M698.4 527.8v13.5M698.5 527.8v13.5M698.6 527.8v13.5M698.7 527.8v13.5M698.8 527.8v13.5M698.9 527.8v13.5M699 527.8v13.5M699.1 527.8v13.5M699.2 527.8v13.5"/>
<path d="M699.3 527.8v13.5M699.4 527.8v13.5M699.5 527.8v13.5M699.7 527.8v13.5M699.8 527.8v13.5M699.9 527.8v13.5M700.1 527.8v13.5M700.2 527.8v13.5M700.3 527.8v13.5M700.4 527.8v13.5M700.5 527.8v13.5M700.6 527.8v13.5"/>
<path d="M700.7 527.8v13.5M700.8 527.8v13.5M700.9 527.8v13.5M701 527.8v13.5M701.1 527.8v13.5M701.2 527.8v13.5M701.3 527.8v13.5M701.4 527.8v13.5M701.5 527.8v13.5M701.6 527.8v13.5M701.7 527.8v13.5M701.8 527.8v13.5"/>
<path d="M701.9 527.8v13.5M702 527.8v13.5M702.1 527.8v13.5M702.3 527.8v13.5M702.4 527.8v13.5M702.5 527.8v13.5M702.6 527.8v13.5M702.7 527.8v13.5M702.8 527.8v13.5M702.9 527.8v13.5M703 527.8v13.5M703.1 527.8v13.5"/>
<path d="M703.2 527.8v13.5M703.3 527.8v13.5M703.4 527.8v13.5M703.5 527.8v13.5M703.6 527.8v13.5M703.7 527.8v13.5M703.8 527.8v13.5M703.9 527.8v13.5M704 527.8v13.5M704.2 527.8v13.5M704.3 527.8v13.5M704.5 527.8v13.5"/>
<path d="M704.6 527.8v13.5M704.7 527.8v13.5M704.8 527.8v13.5M704.9 527.8v13.5M705 527.8v13.5M705.1 527.8v13.5M705.2 527.8v13.5M705.3 527.8v13.5M705.4 527.8v13.5M705.5 527.8v13.5M705.6 527.8v13.5M705.7 527.8v13.5"/>
<path d="M705.8 527.8v13.5M705.9 527.8v13.5M706 527.8v13.5M706.1 527.8v13.5M706.2 527.8v13.5M706.4 527.8v13.5M706.5 527.8v13.5M706.6 527.8v13.5M706.7 527.8v13.5M706.8 527.8v13.5M706.9 527.8v13.5M707 527.8v13.5"/>
<path d="M707.1 527.8v13.5M707.2 527.8v13.5M707.3 527.8v13.5M707.4 527.8v13.5M707.5 527.8v13.5M707.6 527.8v13.5M707.7 527.8v13.5M707.8 527.8v13.5M707.9 527.8v13.5M708 527.8v13.5M708.1 527.8v13.5M708.2 527.8v13.5"/>
<path d="M708.3 527.8v13.5M708.4 527.8v13.5M708.6 527.8v13.5M708.7 527.8v13.5M708.8 527.8v13.5M708.9 527.8v13.5M709 527.8v13.5M709.1 527.8v13.5M709.2 527.8v13.5M709.3 527.8v13.5M709.4 527.8v13.5M709.5 527.8v13.5"/>
<path d="M709.6 527.8v13.5M709.7 527.8v13.5M709.8 527.8v13.5M709.9 527.8v13.5M710 527.8v13.5M710.1 527.8v13.5M710.2 527.8v13.5M710.3 527.8v13.5M710.5 527.8v13.5M710.6 527.8v13.5M710.8 527.8v13.5M710.9 527.8v13.5"/>
<path d="M711 527.8v13.5M711.1 527.8v13.5M711.2 527.8v13.5M711.3 527.8v13.5M711.4 527.8v13.5M711.5 527.8v13.5M711.6 527.8v13.5M711.7 527.8v13.5M711.8 527.8v13.5M711.9 527.8v13.5M712 527.8v13.5M712.1 527.8v13.5"/>
<path d="M712.2 527.8v13.5M712.3 527.8v13.5M712.4 527.8v13.5M793.9 528a3.6 3.6 0 0 1 6-2 3.8 3.8 0 0 1 6 1 3.2 3.2 0 0 1 3-2.2 3.2 3.2 0 0 1 3.1 2.2 3.2 3.2 0 0 1 2.9-2 3.2 3.2 0 0 1 3 2 4.5 4.5 0 0 1 7.8 .2 4.5 4.5 0 0 1-3.8 6.8 4.1 4.1 0 0 1-3 6 3.9 3.9 0 0 1 1.2 4.7 3.9 3.9 0 0 1-4.2 2.3 4.5 4.5 0 0 1-6 2 4.4 4.4 0 0 1-5-6 3.3 3.3 0 0 1-4.4 1.5 3.3 3.3 0 0 1-1.5-4.5 4.2 4.2 0 0 1-3-5 3.4 3.4 0 0 1-3.1-3M809.9 538.5l4.4 7.5h-8.7zM828 524h1.9M828 520h1.9M25 544h582.9M25 554h582.9M641.8 540v1.3M641.9 540.1v1.2M642 540.1v1.2"/>
<path d="M642.1 540.2v1.1M642.2 540.2v1.1M642.3 540.2v1.1M642.4 540.2v1.1M642.5 540.2v1.1M642.6 540.3v1M642.7 540.3v1M642.8 540.3v1M642.9 540.3v1M643 540.3v1M643.1 540.3v1M643.2 540.4v.9"/>
<path d="M643.3 540.4v.9M643.4 540.4v.9M643.5 540.4v.9M643.7 540.4v.9M643.8 540.4v.9M644 540.4v.9M644.1 540.3v1M644.2 540.3v1M644.3 540.3v1M644.4 540.3v1M644.5 540.3v1M644.6 540.3v1"/>
<path d="M644.7 540.2v1.1M644.8 540.2v1.1M644.9 540.2v1.1M645 540.2v1.1M645.1 540.2v1.1M645.2 540.1v1.2M645.3 540.1v1.2M645.4 540v1.3M836.1 548.1l1-3.5 1.1 3.5M836.4 547h1.5M25 564h582.9M25 574h2"/>
<path d="M34.1 578.2h1.2l.6 .6v1.9l-.6 .6h-1.2zM36.9 579.9h.9M37.8 579.9h.1a.89 .89 0 0 0 .8-.9 .89 .89 0 0 0-.9-.8h-.9v3.3M37.8 579.9l.9 1.6M41.7 578.2h-1.4l-.5 .7 .1 2.1 .6 .3h1v-1.7h-.6M47.8 578v3.5l-1.8-3.5v3.5M49.1 578.4l.2-.1a.89 .89 0 0 1 1.3 .8v1.4a.89 .89 0 0 1-.9 .8 .89 .89 0 0 1-.9-.8v-1.4zM90.1 579.9h.9M91 579.9h.2a.88 .88 0 0 0 .7-.9 .88 .88 0 0 0-.9-.8h-.9v3.3M91 579.9l.9 1.6M92.9 579.6h1.2M94.5 578.2h-1.6v3.1h1.6"/>
<path d="M95.4 579.6h1.5M96.9 578.2h-1.5v3.3M97.8 579.6h1.3M99.4 578.2h-1.6v3.1h1.6M100.3 579.9h.8M101.1 579.9a.89 .89 0 0 0 .9-.8 .89 .89 0 0 0-.9-.9h-.8v3.3M101.1 579.9l.9 1.6M103.1 579.6h1.2M104.6 578.2h-1.5v3.1h1.5M107.3 578v3.5l-1.8-3.5v3.5M109.9 578.2h-1l-.6 .7 .2 2.1 1.4 .3M110.8 579.6h1.2"/>
<path d="M112.4 578.2h-1.6v3.1h1.6M115.3 578.2h1.2l.5 .5 .1 1.8-.6 .8h-1.2zM118.1 579.9h.9M119 579.9h.1a.89 .89 0 0 0 .8-.9 .89 .89 0 0 0-.9-.8h-.9v3.3M119 579.9l.9 1.6M124.1 578l.7 3.5 .7-2.4 .7 2.4 .8-3.5M127.9 578v3.5M130.7 578v3.5l-1.7-3.5v3.5M133.7 578.2h-1.3l-.6 .7v1.9l.6 .5h1.1v-1.7h-.5M136.5 578.6l-1.4-.4-.5 .6 .1 .6 1.6 1-.2 .8-.8 .1-.9-.4M222.1 579.9h.9M223 579.9l.4-.1a.89 .89 0 0 0 .4-1 .89 .89 0 0 0-.8-.6h-.9v3.3"/>
<path d="M223 579.9l.9 1.6M224.9 579.6h1.2M226.5 578.2h-1.6v3.1h1.6M232.5 578.6l-1.4-.4-.6 .6 .2 .6 1.6 1-.3 .8-.8 .1-.9-.4M233.6 578.4l.2-.1a.89 .89 0 0 1 1.3 .8v1.4a.89 .89 0 0 1-.9 .8 .89 .89 0 0 1-.9-.8v-1.5zM237.9 578v3.5l-1.8-3.5v3.5M241 579.6h1.6M242.6 578.2h-1.6v3.3M243.7 578.5a.87 .87 0 0 1 .9-.3 .87 .87 0 0 1 .6 .9v1.4a.87 .87 0 0 1-.9 .8 .87 .87 0 0 1-.8-.8zM246.3 579.9h.8M247.1 579.9h.1a.89 .89 0 0 0 .8-.9 .89 .89 0 0 0-.9-.8h-.8v3.3M247.1 579.9l.9 1.6"/>
<path d="M251.2 578v3.5M254.1 578.6l-1.4-.4-.5 .6 .2 .6 1.6 1-.3 .8-.8 .1-.8-.4M256.9 578.6l-1.4-.4-.5 .6 .2 .6 1.6 1-.3 .8-.8 .1-.9-.4M257.8 578v2.5a.87 .87 0 0 0 .9 .8 .87 .87 0 0 0 .8-.8v-2.5M260.6 579.6h1.2M262.2 578.2h-1.6v3.1h1.6M434.2 579.9h.9M435.1 579.9h.1a.88 .88 0 0 0 .7-.9 .88 .88 0 0 0-.8-.8h-.9v3.3M435.1 579.9l.8 1.6M437 579.6h1.2M438.5 578.2h-1.5v3.1h1.5M444.5 578.6l-.9-.4-.8 .1-.2 .8 1.6 1.1 .1 .5-.4 .6-1.5-.4"/>
<path d="M445.6 578.4a.9 .9 0 0 1 1-.2 .9 .9 0 0 1 .5 .9v1.5a.88 .88 0 0 1-1 .7 .88 .88 0 0 1-.8-.8v-1.4zM449.9 578v3.5l-1.7-3.5v3.5M453.1 579.6h1.6M454.7 578.2h-1.6v3.3M455.8 578.4a.91 .91 0 0 1 1-.1 .91 .91 0 0 1 .5 .8l-.1 1.5a.88 .88 0 0 1-.9 .7 .88 .88 0 0 1-.8-.8v-1.6zM458.3 579.9h.9M459.2 579.9h.1a.87 .87 0 0 0 .8-.9 .87 .87 0 0 0-.9-.8h-.9v3.3M459.2 579.9l.9 1.6M463.2 578v3.5M466.2 578.6l-.9-.4-.8 .1-.2 .8 1.5 1.1 .2 .5-.4 .6-1.5-.4M469 578.6l-1.4-.4-.5 .6 .1 .5 1.6 1.1-.2 .8-.8 .1-.9-.4M469.9 578v2.6a.86 .86 0 0 0 .9 .7 .86 .86 0 0 0 .8-.8v-2.5"/>
<path d="M472.7 579.6h1.2M474.2 578.2h-1.5v3.1h1.5M551 564l-19 10M672.9 569v15M677 578h11.9M679.4 576l7-1v6l-7-1zM693 578h9.9M712.4 578.5h117.5M733.8 578.6v5.5M748.7 578.5v5.5M767 578.5v5.5M778.9 578.5v5.5"/>
<path d="M796.9 578.5v5.5M58.5 587.4l.9-.9v3.5M60.5 587.2l.2-.4 .6-.1 .5 .4v.5l-1.3 2.2h1.5M92.1 584v4M120.9 581.5l1.1-3.5 1 3.5M121.2 580.5h1.5M125.6 587.4l.9-.9v3.5M127.4 587.4l.8-.9v3.5M159.1 584v4M192.7 587.4l.8-.9v3.5M194.9 586.9a.75 .75 0 0 1 1 .1 .75 .75 0 0 1 .1 .9 1.25 1.25 0 0 1-.9 1.9l-.5-1.2zM226.2 584v4"/>
<path d="M227.4 581.5l1-3.5 1 3.5M227.7 580.5h1.5M261.3 588.4l-1.2-.2-.2-.9 .4-.5 .5-.1 .4 .3 .1 1.5-.5 1.1-.7 .4M293.3 584v4M327.3 588.2l.6-.1 .5 .4v.8l-.5 .5h-.5l-.4-.5zM360.4 584v4M393.9 586.7h1.7l-1 3.3M394.6 588.1h1M427.4 584v4M439.4 581.5l1.1-3.5 1 3.5M439.7 580.5h1.5M462.4 586.5l-.8 .6-.4 1v1.3l.4 .4h.6l.4-.6-.1-.7-.3-.4h-1"/>
<path d="M494.5 584v4M529.8 586.7h-1.6v1.4l1.2 .1 .2 1.1-.4 .5h-1.1M561.6 584v4M596 586.5l-.7 2.6h1.9M596.5 588.2v1.8M628.7 584v4M662.2 586.7h1l.5 .3v.7l-.6 .4M662.6 588.1h.5M663.1 588.1l.6 .3v1.1l-.4 .3h-1.1M695.7 584v4M729.5 587.2l.3-.4 .5-.1 .5 .3v.6l-1.4 2.2h1.7M762.8 584v4"/>
<path d="M796.4 587.4l.8-.9v3.5"/>
<circle cx="327.7" cy="3.4" r=".71"/>
<circle cx="419" cy="43.3" r="4"/>
<circle cx="419" cy="43.3" r=".81"/>
<circle cx="269" cy="118.1" r="4"/>
<circle cx="289" cy="118" r="4"/>
<circle cx="349" cy="115" r="4"/>
<circle cx="277" cy="230" r=".69"/>
<circle cx="277" cy="230" r=".82"/>
<circle cx="277" cy="230" r=".56"/>
<circle cx="277" cy="230" r=".38"/>
<circle cx="277" cy="230" r=".25"/>
<circle cx="697.9" cy="578" r="1.5"/>
<circle cx="697.9" cy="578" r="3.5"/>
<circle cx="327.7" cy="587.4" r=".71"/>
</g>
<g fill="none" stroke="#000" stroke-width=".51">
<path d="M25 9.1h804.9v574.9h-804.9zM25 524h804.9M182 524v60M393 524v60M607.9 524v60M633 524v60M712.4 524v60M712.4 537h117.5M607.9 554h104.1M25 574h582.9M633 569h79.4M712.4 566h117.5"/>
<path d="M810.9 566v18"/>
</g>
<g fill="#000" stroke="#000" stroke-width=".38">
<path d="M42.6 581.2l.2 .2z" fill-rule="evenodd"/>
<path d="M51.7 581.2l.2 .2z" fill-rule="evenodd"/>
</g>
<g font-size="5">
<text x="722.9" y="533">GULLFAKS/VESLEFRIKK/HULDRA</text>
<text x="716.9" y="576">U999-1-000-PT-100-</text>
<text x="798.9" y="576">01</text>
<text x="816.9" y="576">A2</text>
</g>
<g font-size="3.5">
<text x="254" y="70.1">DRI003</text>
<text x="324" y="70.1">DRI004</text>
<text x="394" y="70.1">DRI005</text>
<text x="464" y="70.1">DRI006</text>
<text x="254" y="77.1">DRILLING</text>
<text x="324" y="77.1">DRILLING</text>
<text x="394" y="77.1">DRILLING</text>
<text x="464" y="77.1">DRILLING</text>
<text x="254" y="84.1">SCREEN</text>
<text x="324" y="84.1">MUD DITCH</text>
<text x="394" y="84.1">DUMP VALVE</text>
<text x="464" y="84.1">MUD CHUTE</text>
<text x="44" y="139">DRI001</text>
<text x="184" y="139">DRI002</text>
<text x="254" y="141">DRI007</text>
<text x="324" y="141">DRI008</text>
<text x="394" y="141">DRI009</text>
<text x="44" y="146">DRILLING</text>
<text x="184" y="146">DRILLING</text>
<text x="254" y="148">DRILLING</text>
<text x="324" y="148">DRILLING</text>
<text x="394" y="148">DRILLING</text>
<text x="44" y="153">SHALE SHAKER</text>
<text x="184" y="153">DESANDER/DESILTER</text>
<text x="254" y="155">SHEARING DEVICE</text>
<text x="324" y="155">MUDGUN</text>
<text x="394" y="155">HOPPER</text>
<text x="44" y="279">DRI010</text>
<text x="184.1" y="280.6">DRI011</text>
<text x="254.1" y="280.6">DRI012</text>
<text x="324.1" y="280.6">DRI013</text>
<text x="394" y="280.6">DRI014</text>
<text x="464" y="280.6">DRI015</text>
<text x="44" y="286">DRILLING</text>
<text x="184.1" y="287.6">DRILLING</text>
<text x="254.1" y="287.6">DRILLING</text>
<text x="324.1" y="287.6">DRILLING</text>
<text x="394" y="287.6">DRILLING</text>
<text x="464" y="287.6">DRILLING</text>
<text x="44" y="293">MUD CLEANER</text>
<text x="184.1" y="294.6">HYDROCYCLONE1</text>
<text x="254.1" y="294.6">JET HOPPER/MIXER</text>
<text x="324.1" y="294.6">MUD DIVERTER</text>
<text x="394" y="294.6">BLOWOUT PREVENTER STACK.</text>
<text x="464" y="294.6">BLOWOUT PREVENTER STACK</text>
<text x="44" y="419">DRI016</text>
<text x="184" y="419">DRI017</text>
<text x="324" y="419">DRI018</text>
<text x="44" y="426">DRILLING</text>
<text x="184" y="426">DRILLING</text>
<text x="324" y="426">DRILLING</text>
<text x="44" y="433">OPEN TANK/PIT (UNEQVAL WALLHIGHT)</text>
<text x="184" y="433">OPEN TANK/PIT</text>
<text x="324" y="433">BELL NIPPLE DRILLING</text>
<text x="44" y="490">DRI019</text>
<text x="184" y="490">DRI020</text>
<text x="44" y="497">DRILLING</text>
<text x="184" y="497">DRILLING</text>
<text x="746.9" y="494.8">NOTE:</text>
<text x="746.9" y="501.1">REPLACES OLD DRAWINGS:</text>
<text x="44" y="504">SENTRIFUGE</text>
<text x="184" y="504">HYDROCYCLONE2</text>
<text x="746.9" y="507.4">C001-A-000-PT-500-01</text>
<text x="746.9" y="513.7">C008-A-000-PT-105-01</text>
<text x="746.9" y="520">C017-A-000-PT-500-01</text>
<text x="398" y="551">A2</text>
<text x="411" y="551">AS BUILT ACC. TO M5: 40764203</text>
<text x="515.8" y="548.2">07.04.</text>
<text x="538" y="551">TV</text>
<text x="556.7" y="551">LM</text>
<text x="574" y="551">EVDO</text>
<text x="593" y="551">GULL</text>
<text x="720.9" y="551">DRILLING SYMBOLS</text>
<text x="515.8" y="553.7">2008</text>
<text x="516" y="557.8">09.02.</text>
<text x="398" y="561">A1</text>
<text x="411" y="561">AS BUILT NO CHANGE</text>
<text x="516" y="563.3">2001</text>
<text x="538" y="561">MSH</text>
<text x="556.7" y="561">KNS</text>
<text x="595.6" y="561">LF</text>
<text x="720.9" y="558">DRAFTING STANDARD</text>
<text x="516" y="567.9">22.04.</text>
<text x="533" y="568">MSH</text>
<text x="398" y="571">0</text>
<text x="411" y="571">ISSUED FOR CONSTRUCTION (REDRAWN)</text>
<text x="516" y="573.4">1999</text>
<text x="543" y="572">KNS</text>
<text x="557" y="571">KNS</text>
<text x="577" y="571">SB</text>
<text x="596" y="571">ES</text>
</g>
<g font-size="2.5">
<text x="19.8" y="24.1">62</text>
<text x="833.8" y="24.1">62</text>
<text x="19.9" y="40.1">60</text>
<text x="833.9" y="40.1">60</text>
<text x="20" y="56.1">58</text>
<text x="834.1" y="56.1">58</text>
<text x="19.9" y="72.1">56</text>
<text x="833.9" y="72.1">56</text>
<text x="19.7" y="88.1">54</text>
<text x="833.8" y="88.1">54</text>
<text x="19.9" y="104.1">52</text>
<text x="833.9" y="104.1">52</text>
<text x="20" y="120.1">50</text>
<text x="834" y="120.1">50</text>
<text x="19.7" y="160">45</text>
<text x="833.8" y="160">45</text>
<text x="19.9" y="200">40</text>
<text x="833.9" y="200">40</text>
<text x="19.9" y="240">35</text>
<text x="833.9" y="240">35</text>
<text x="20" y="280">30</text>
<text x="834" y="280">30</text>
<text x="19.9" y="320">25</text>
<text x="832.9" y="320">25</text>
<text x="20" y="360">20</text>
<text x="833" y="360">20</text>
<text x="19.4" y="376">18</text>
<text x="831.5" y="376">18</text>
<text x="19.3" y="392">16</text>
<text x="831.3" y="392">16</text>
<text x="19.1" y="408">14</text>
<text x="832.2" y="408">14</text>
<text x="19.3" y="424">12</text>
<text x="832.3" y="424">12</text>
<text x="19.4" y="438.9">10</text>
<text x="832.4" y="439">10</text>
<text x="21.9" y="456">8</text>
<text x="832.9" y="456">8</text>
<text x="21.8" y="472">6</text>
<text x="832.8" y="472">6</text>
<text x="21.6" y="488">4</text>
<text x="832.7" y="488">4</text>
<text x="21.8" y="504">2</text>
<text x="832.8" y="504">2</text>
<text x="21.9" y="520">0</text>
<text x="832.9" y="520">0</text>
<text x="808.2" y="545.5">A2</text>
<text x="22.2" y="564.5" transform="rotate(-90 22.2 564.5)">D A K</text>
<text x="22.2" y="583.5" transform="rotate(-90 22.2 583.5)">Statoil DDB</text>
</g>
<g font-size="2">
<text x="610" y="527">SYSTEM NO:</text>
<text x="713.9" y="540">TITLE:</text>
<text x="610" y="557">WORK PACK</text>
<text x="610" y="560">NO:</text>
<text x="713.9" y="569">DRAWING NO.:</text>
<text x="634" y="572">SCALE:</text>
<text x="673.9" y="572">PROJECTION:</text>
<text x="183.9" y="580">REV.</text>
<text x="304" y="580">DATE</text>
<text x="324" y="580">DRN.</text>
<text x="342.6" y="580.1">CHK.</text>
<text x="361.3" y="578.5">DISC.</text>
<text x="361.3" y="581.5">SUP.</text>
<text x="380.5" y="579.9">DDB</text>
<text x="396" y="580">REV.</text>
<text x="519.2" y="580">DATE</text>
<text x="539.2" y="580">DRN.</text>
<text x="558.1" y="580">CHK.</text>
<text x="577.1" y="578.2">DISC.</text>
<text x="577.1" y="581.2">SUP.</text>
<text x="596" y="580">DDB</text>
<text x="754.7" y="582">AREA</text>
<text x="714.1" y="582.1">PROJECT NO.</text>
<text x="737.1" y="582.2">CONTR.</text>
<text x="769.5" y="582">DISC.</text>
<text x="782.9" y="582">NUMBER</text>
<text x="798.9" y="582">SHT.NO</text>
<text x="817.9" y="582">REV.</text>
</g>
</svg>
